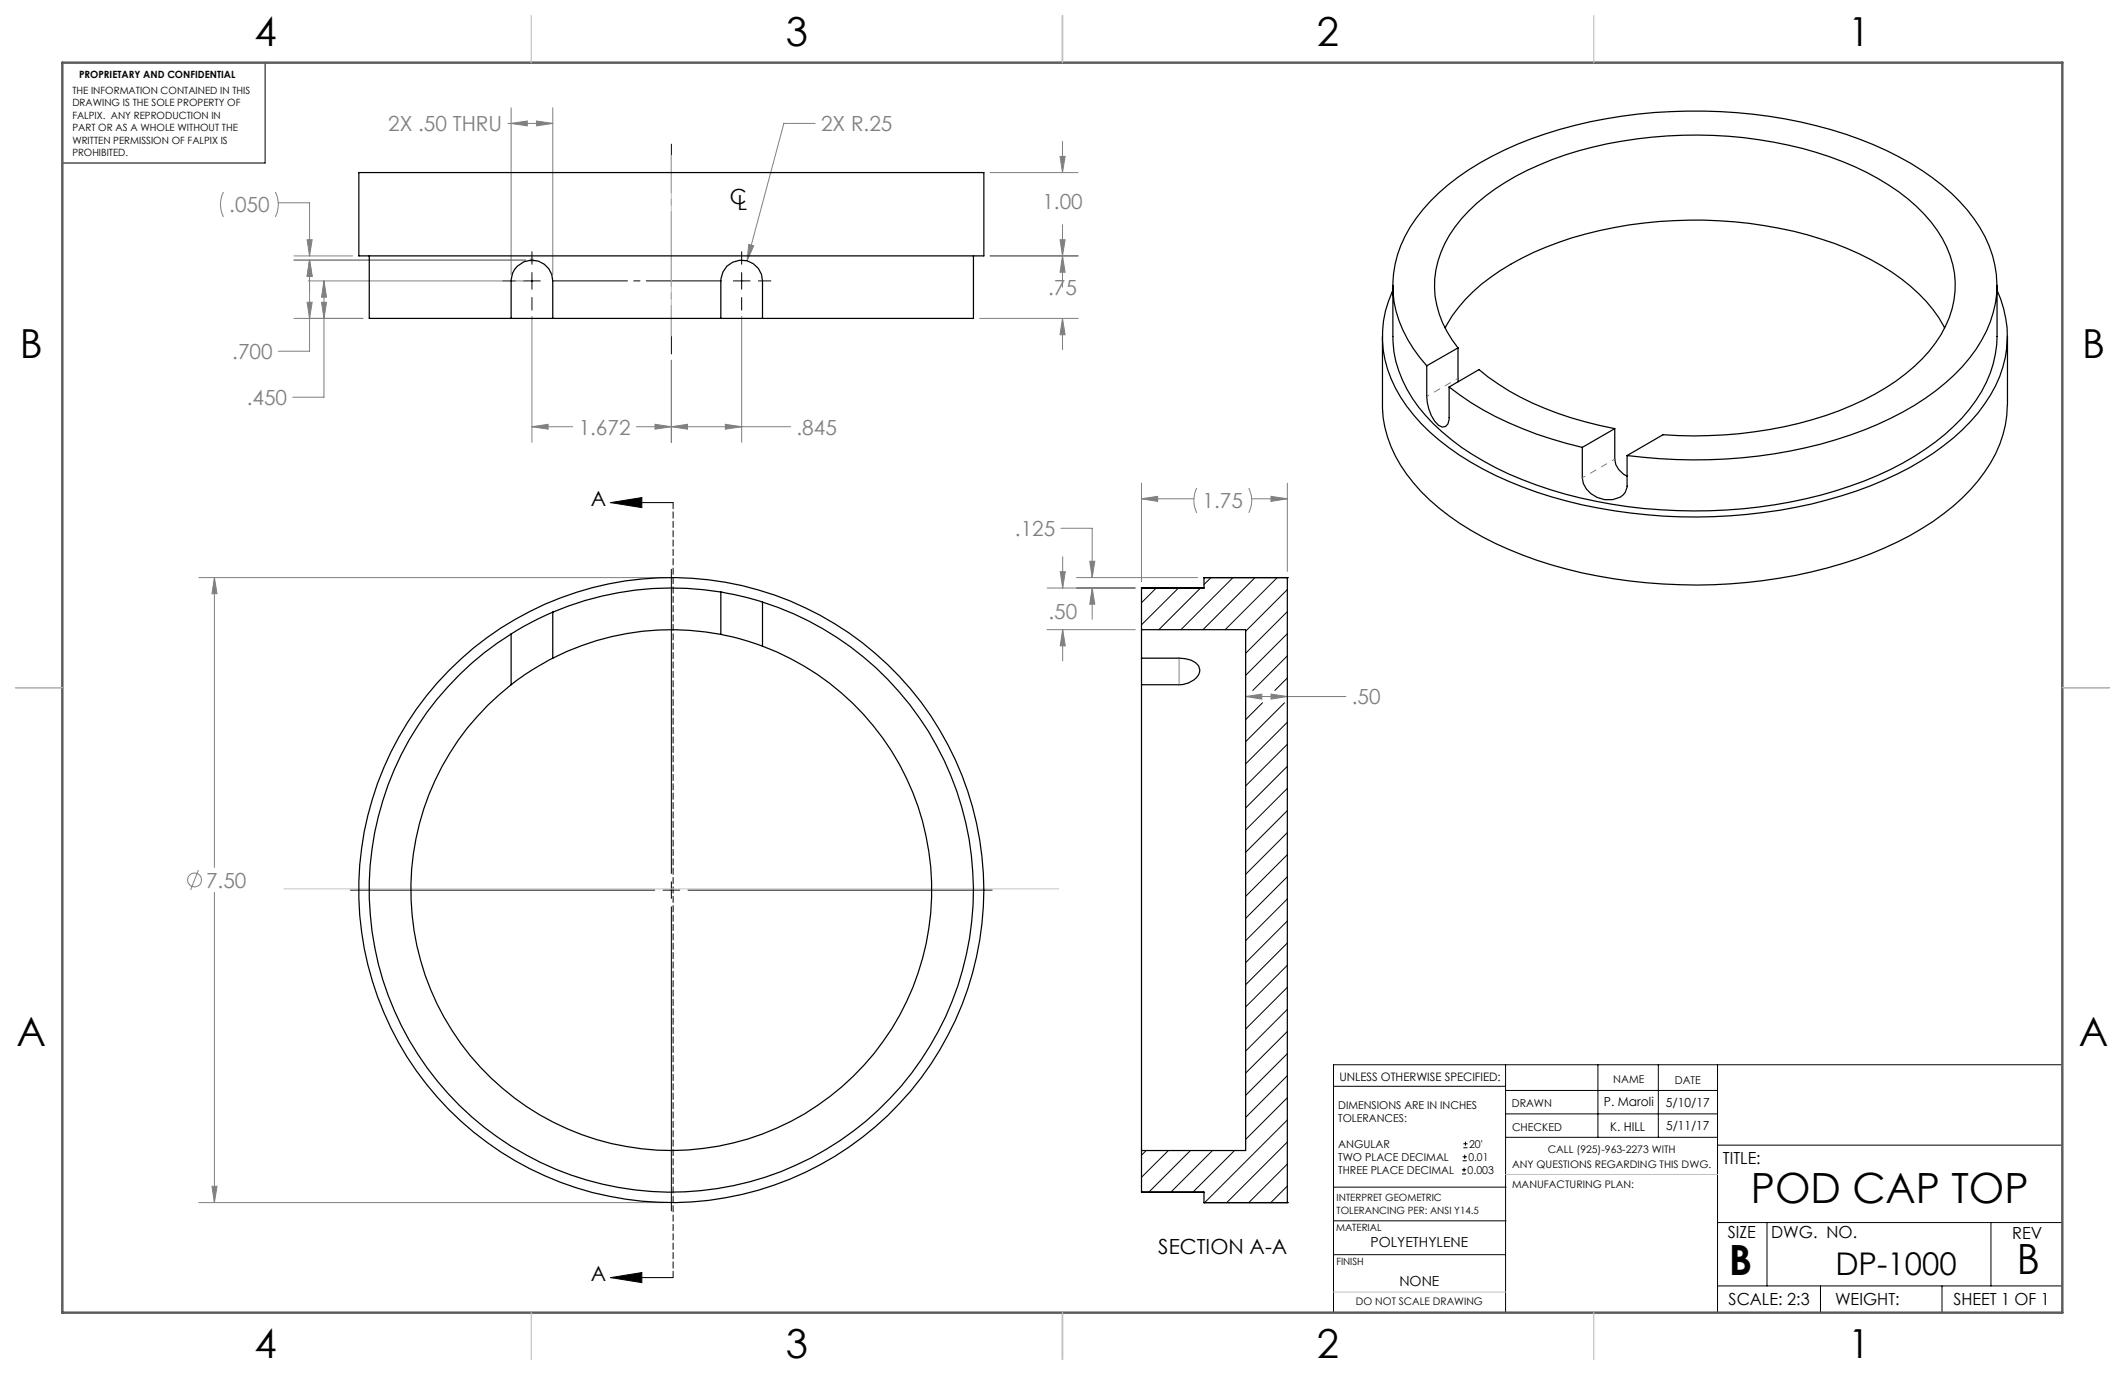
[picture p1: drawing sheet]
<svg xmlns="http://www.w3.org/2000/svg" width="432mm" height="279mm" viewBox="0 0 432 279" stroke-linecap="round" stroke-linejoin="round" font-family="sans-serif">
<g fill="none" stroke="#808080" stroke-width=".2">
<path d="M45.4 39a5.6 5.6 0 0 0 0 5.1M56 39a5.6 5.6 0 0 1 0 5.1M103.2 25.1h9.1M103.9 25.1l3.2-.5v1zM103.9 21.9v33.9M109 24.6l3.3 .5-3.3 .5zM112.3 21.9v33.9M165.6 25.1h-6.3l-7.5 27.9M201.2 35.1h17.9M215.4 31.8h1l-.5 3.3zM215.9 28.7v6.4M56.6 41.2h6.3v10.8"/>
<path d="M59.7 52.8h47.1M59.7 52h11.9M62.4 48.7h1l-.5 3.3zM62.7 57.1h44.1M62.9 52.8v18.6h-6.3M62.9 52.8l.5 3.4h-1zM65.8 57.1l.6 3.3h-1.1zM65.8 57.1v23.6h-6.3M152.2 49.7l.9 .3-1.3 3zM201.2 52h17.9M215.4 48.7h1l-.5 3.3zM215.9 52l.5 3.3h-1z"/>
<path d="M215.9 45.6v12.7M59.7 64.7h14.1M62.4 61.4h1l-.5 3.3zM65.3 61.4h1.1l-.6 3.3zM108.1 64.3v25.6M136.4 73.2v16.7M150.7 64.3v25.6M199.1 64.7h20M215.9 64.7l.5 3.3h-1zM215.9 64.7v6.3M108.1 86.7l3.3-.5v1zM108.1 86.7h8.3"/>
<path d="M129.3 86.7h31.4M133.1 86.2l3.3 .5-3.3 .5zM136.4 86.7l3.3-.5v1zM147.4 86.2l3.3 .5-3.3 .5zM232 98.2v20M243.2 99.2a5.6 5.6 0 0 0 0 5M253.8 99.2a5.6 5.6 0 0 1 0 5M261.6 98.2v17.9M40.4 117.4h94.7M43.6 117.4l.5 3.2h-1zM43.6 117.4v58.8M212.8 119.5h17.9"/>
<path d="M215.4 116.2h1.1l-.6 3.3zM215.6 107.4h6.3v10M215.9 113.1v6.4M218.8 117.4h24.6M221.4 114.1h1.1l-.6 3.3zM221.9 119.5l.6 3.3h-1.1zM221.9 119.5v6.3M232 101.4l3.2-.5v1zM232 101.4h10.6M254.4 101.4h7.2M258.3 100.9l3.3 .5-3.3 .5zM212.8 128h17.9"/>
<path d="M215.9 128l.6 3.2h-1.1zM215.9 128v6.3M253.1 141.5l3.3-.5v1.1zM253.1 141.5h20.4M258.3 141l3.3 .5-3.3 .6zM40.3 176.8l-1.6 4M43.6 181.3v63.1M40.4 244.4h94.7M43.1 241.1h1l-.5 3.3z"/>
<circle cx="39.5" cy="178.8" r="1.41"/>
</g>
<g fill="none" stroke="#000" stroke-width=".2">
<path d="M53.9 12.7v20.4h-41.2M102.2 57.1h2.5M106.4 57.1h3.4M108.1 51.2v2.5M108.1 55.4v3.4M149 57.1h3.4M150.7 51.2v2.5M150.7 55.4v3.4M154.1 57.1h2.5M108.1 60.5v2.5M150.7 60.5v2.5M124.1 102.1h12.7"/>
<path d="M124.1 102.1l6.3-1v2.1zM136.4 115.7v61.8M136.4 179.2v3.4M71.2 180.9h61.8M134.7 180.9h3.4M136.4 184.3v61.8M139.8 180.9h61.8M305.9 216.4v50.3M324.7 216.4v14.7M337 216.4v14.7M349 216.4v50.3M419.1 216.4h-148.1v50.3"/>
<path d="M271 220.7h34.9M297.1 238.5h.8M297.1 237.7h.8M297.2 235.9h.9M297.2 235.1h.9M297.4 233.2h.8M297.4 232.4h.8M297.5 237.3v.8M297.6 234.6v.9M297.8 232v.8M305.9 231.1h43.1M305.9 226.3h43.1"/>
<path d="M305.9 221.6h43.1M349 232.7h70.1M124.1 259.6h12.7M124.1 259.6l6.3-1v2zM271 255h34.9M271 248.1h35M271 241.2h35M349 248.4h70.1M359.1 248.4v12.9M404.6 248.4v12.9M349 261.3h70.1M369.9 261.3v5.4"/>
<path d="M394.6 261.3v5.4"/>
</g>
<path d="M136.4 31.5v36.8M107.6 52.8h1M107.7 52.5l.7 .7M108.1 52.4v1M108.4 52.5l-.7 .7M57.7 180.6h157.5M305.9 238.7h43.1M271 262.5h34.9" fill="none" stroke="#c0c0c0" stroke-width=".2"/>
<path d="M136.4 71.9v-42.6" fill="none" stroke="#000" stroke-width=".2" stroke-dasharray="15.2 1.3 1.3 1.3" stroke-dashoffset="5.4"/>
<path d="M111.5 57.1h35.8" fill="none" stroke="#000" stroke-width=".2" stroke-dasharray="15.2 1.3 1.3 1.3" stroke-dashoffset="-.8"/>
<path d="M136.8 102.1v157.5" fill="none" stroke="#000" stroke-width=".2" stroke-dasharray="1.3 .6"/>
<path d="M215.9 3.2v9.5M3.1 139.7h9.6M419.1 139.7h9.5M215.9 266.7v9.6" fill="none" stroke="#5c5c5c" stroke-width=".25"/>
<path d="M12.7 12.7h406.4v254h-406.4z" fill="none" stroke="#5c5c5c" stroke-width=".5"/>
<path d="M108 3.2v9.5M215.9 3.2v9.5M323.8 3.2v9.5M3.1 139.7h9.6M419.1 139.7h9.5M108 266.7v9.6M215.9 266.7v9.6M323.8 266.7v9.6" fill="none" stroke="#c0c0c0" stroke-width=".25"/>
<path d="M124.1 102.1l6.3-1v2.1zM124.1 259.6l6.3-1v2z" fill="#000"/>
<g fill="#808080">
<path d="M62.9 52.8l.5 3.4h-1zM62.4 61.4h1l-.5 3.3z"/>
<path d="M103.9 25.1l3.2-.5v1zM109 24.6l3.3 .5-3.3 .5zM215.4 48.7h1l-.5 3.3zM215.9 64.7l.5 3.3h-1zM62.9 52.8l.5 3.4h-1zM62.4 48.7h1l-.5 3.3zM136.4 86.7l3.3-.5v1zM147.4 86.2l3.3 .5-3.3 .5zM108.1 86.7l3.3-.5v1zM133.1 86.2l3.3 .5-3.3 .5zM152.2 49.7l-.4 3.3 1.3-3zM65.8 57.1l.6 3.3h-1.1zM65.3 61.4h1.1l-.6 3.3zM215.9 52l.5 3.3h-1zM215.4 31.8h1l-.5 3.3zM43.6 117.4l.5 3.2h-1zM43.1 241.1h1l-.5 3.3zM215.9 128l.6 3.2h-1.1zM215.4 116.2h1.1l-.6 3.3zM221.9 119.5l.6 3.3h-1.1zM221.4 114.1h1.1l-.6 3.3zM253.1 141.5l3.3-.5v1.1zM258.3 141l3.3 .5-3.3 .6zM232 101.4l3.2-.5v1zM258.3 100.9l3.3 .5-3.3 .5z"/>
</g>
<g fill="none" stroke="#000" stroke-width=".25">
<path d="M72.9 35.1h127v16.9h-127zM75 52v12.7h28.9M197.8 52v12.7h-42.9M283 58v10.4a25.2 25.2 0 0 0 8.3 17.8 59 59 0 0 0 23.8 13.3 101.5 101.5 0 0 0 60.8-.7 55.1 55.1 0 0 0 22.8-13.9 25 25 0 0 0 7.1-16.5v-10.4M283 59a22.4 22.4 0 0 0 2.8 23.5 46.6 46.6 0 0 0 18.1 14.1 95 95 0 0 0 40.9 8.5 95.8 95.8 0 0 0 40.8-8.8 46.9 46.9 0 0 0 17.7-14.2 22.5 22.5 0 0 0 2.5-23.1M103.9 64.7v-7.6a4.2 4.2 0 0 1 4.2-4.2 4.2 4.2 0 0 1 4.2 4.2v7.6M103.9 64.7h8.4M112.3 64.7h34.2M146.5 64.7v-7.6a4.2 4.2 0 0 1 4.2-4.2 4.2 4.2 0 0 1 4.2 4.2v7.6M146.5 64.7h8.4M280.9 68.4v13.8a24.3 24.3 0 0 0 6.3 15.9 53.2 53.2 0 0 0 22.2 14.7 104 104 0 0 0 52.3 4.7 78.7 78.7 0 0 0 31.1-11.5 36 36 0 0 0 13.6-15.8 22.7 22.7 0 0 0 1.5-8v-13.8M289.9 74.3a24.6 24.6 0 0 1-6.9-16.8 23.9 23.9 0 0 1 6.2-15 52.3 52.3 0 0 1 22-14.3 100.9 100.9 0 0 1 66.7 .1 52.3 52.3 0 0 1 21.9 14.4 22.7 22.7 0 0 1 5.2 20.8 29 29 0 0 1-9.7 14.3 64.7 64.7 0 0 1-25.3 12.4 103.9 103.9 0 0 1-39.4 2.4"/>
<path d="M289.9 74.3v6.2a8.7 8.7 0 0 0 2.4 5.9l.8 .4 .6-.1 .5-.6 .3-.9v-6.6M293.7 66.6a30.8 30.8 0 0 1 11.1-11.6 68.1 68.1 0 0 1 29.2-9.7 84.7 84.7 0 0 1 41.3 5.2 42.9 42.9 0 0 1 17.4 12.4l1.2 1.6 1.2 2.1M294.5 78.6a68.3 68.3 0 0 0 27 12.3M294.5 78.6l6-3.5a57.1 57.1 0 0 0 24.6 11.4l3 .6M296.3 70.7a19.2 19.2 0 0 1-3.5-19.4 28.9 28.9 0 0 1 11-12.9 65.3 65.3 0 0 1 28.8-10.2 84.3 84.3 0 0 1 44.3 5.7 40.1 40.1 0 0 1 16.7 12.9 19 19 0 0 1-.3 22.9 40 40 0 0 1-17.1 12.7 83 83 0 0 1-38.3 5.9l-7.3 4.3M296.3 70.7l-6.4 3.6M296.3 70.7v6.9M321.5 90.9v6.2a5.3 5.3 0 0 0 8.3 3.5l.4-.5 .4-1.1v-6.4M328.1 87.1v6.2a4.2 4.2 0 0 0 2.5 3.5M328.1 87.1l-6.6 3.8M232 119.5h.1M232 119.5v8.5"/>
<path d="M244.7 117.4h.1M244.7 117.4h16.9M244.7 117.4v2.1h-12.7M261.6 117.4h.1M261.6 117.4v127M103.9 128.8v10.3M112.3 133.7l-.2 .1a49.9 49.9 0 0 0-8.2 5.3M112.3 124.4a60.1 60.1 0 0 0-8.4 4.4M112.3 124.4v9.3M146.5 128.9a53 53 0 0 0-34.2 4.8M146.5 120.3a61.6 61.6 0 0 0-34.2 4.1M146.5 128.9a52 52 0 0 1 8.4 2.4"/>
<path d="M146.5 120.3l5.3 1.1 3.1 .9M146.5 120.3v8.6M154.9 131.3a52.9 52.9 0 0 1 26.8 76.8 52.9 52.9 0 0 1-80.4 12.4 52.9 52.9 0 0 1 2.6-81.4M154.9 122.3a61.4 61.4 0 0 1 34.1 90.2 61.4 61.4 0 0 1-95.6 12.1 61.4 61.4 0 0 1 10.5-95.8M154.9 122.3v9M232 139.1v94.7M232 133.7h7.6a4.7 4.7 0 0 1 4 1.6 2.17 2.17 0 0 1-1 2.9l-1.1 .6-1.2 .3h-8.3M232 128v5.7M232 133.7v5.4M232 128h21.1v105.8h-21.1M232 233.8v8.5M232 242.3h.1"/>
<path d="M232 242.3h12.7v2.1M244.7 244.4h.1M244.7 244.4h16.9M261.6 244.4h.1"/>
<circle cx="136.4" cy="180.9" r="63.5"/>
</g>
<path d="M321.5 97.1l6.6-3.8" fill="none" stroke="#808080" stroke-width=".2" stroke-dasharray="6.3 1.3 1.3 1.3 1.3 1.3" stroke-dashoffset="5.7"/>
<path d="M289.9 80.5l6.4-3.6" fill="none" stroke="#808080" stroke-width=".2" stroke-dasharray="6.3 1.3 1.3 1.3 1.3 1.3" stroke-dashoffset="5.9"/>
<g fill="none" stroke="#000" stroke-width=".2">
<path d="M234.9 119.5l-2.9 3M239.5 119.5l-7.5 7.5M243.9 119.5l-8.4 8.5M246.1 117.4l-1.4 1.4M250.5 117.4l-10.5 10.6M255 117.4l-10.6 10.6M259.5 117.4l-10.5 10.6M261.6 119.8l-8.5 8.5M261.6 124.3l-8.5 8.5M261.6 128.8l-8.5 8.4M261.6 133.3l-7 7M261.6 137.8l-2.6 2.5"/>
<path d="M256.5 142.8l-3.4 3.4M261 142.8l-7.9 7.9M261.6 146.8l-8.5 8.4M261.6 151.2l-8.5 8.5M261.6 155.7l-8.5 8.5M261.6 160.2l-8.5 8.5M261.6 164.7l-8.5 8.5M261.6 169.2l-8.5 8.5M261.6 173.7l-8.5 8.4M261.6 178.2l-8.5 8.4M261.6 182.7l-8.5 8.4M261.6 187.1l-8.5 8.5"/>
<path d="M261.6 191.6l-8.5 8.5M261.6 196.1l-8.5 8.5M261.6 200.6l-8.5 8.5M261.6 205.1l-8.5 8.5M261.6 209.6l-8.5 8.5M261.6 214.1l-8.5 8.5M261.6 218.6l-8.5 8.4M232.9 233.8l-.9 .9M237.4 233.8l-5.4 5.4M241.9 233.8l-8.5 8.5M246.4 233.8l-8.5 8.5M250.9 233.8l-8.5 8.5"/>
<path d="M261.6 223.1l-8.5 8.4M261.6 227.6l-16.8 16.8M261.6 232.1l-12.3 12.3M261.6 236.5l-7.8 7.9M261.6 241l-3.4 3.4"/>
</g>
<path d="M239.6 133.7v5.4" fill="none" stroke="#808080" stroke-width=".2" stroke-dasharray="6.3 1.3 1.3 1.3 1.3 1.3"/>
<g font-size="8.5">
<text x="355.8" y="244.4">POD CAP TOP</text>
<text x="351.3" y="259">B</text>
<text x="409.8" y="258.9">B</text>
</g>
<g font-size="8.1">
<text x="51.7" y="9.3">4</text>
<text x="159.7" y="9.3">3</text>
<text x="267.6" y="9.3">2</text>
<text x="375.6" y="9.3">1</text>
<text x="4" y="72.8">B</text>
<text x="423.1" y="72.8">B</text>
<text x="3.3" y="212.5">A</text>
<text x="422.4" y="212.5">A</text>
<text x="51.7" y="276">4</text>
<text x="159.7" y="276">3</text>
<text x="267.6" y="276">2</text>
<text x="375.6" y="276">1</text>
</g>
<text font-size="6.3" x="372.9" y="259.1">DP-1000</text>
<g font-size="4.2" fill="#808080">
<text x="78.9" y="26.7">2X .50 THRU</text>
<text x="166.8" y="26.7">2X R.25</text>
<text x="46.6" y="43.1">.050</text>
<text x="211.8" y="42.5">1.00</text>
<text x="213" y="59.9">.75</text>
<text x="47.2" y="72.9">.700</text>
<text x="50.1" y="82.3">.450</text>
<text x="117.6" y="88.3">1.672</text>
<text x="161.8" y="88.3">.845</text>
<text x="244.4" y="103.3">1.75</text>
<text x="206.2" y="108.9">.125</text>
<text x="213" y="125.7">.50</text>
<text x="274.7" y="143.1">.50</text>
<text x="41.9" y="180.3">7.50</text>
</g>
<g font-size="4.2">
<text x="148.3" y="41.5">C</text>
<text x="149.9" y="42.7">L</text>
<text x="120" y="102.8">A</text>
<text x="235.4" y="254.7">SECTION A-A</text>
<text x="120" y="260.3">A</text>
</g>
<g font-size="3.4">
<text x="350.1" y="236.5">TITLE:</text>
<text x="351.1" y="251.6">SIZE</text>
<text x="359.9" y="251.6">DWG. NO.</text>
<text x="408.9" y="251.7">REV</text>
<text x="351.2" y="265.2">SCALE: 2:3</text>
<text x="372.9" y="265.2">WEIGHT:</text>
<text x="396.9" y="265.2">SHEET 1 OF 1</text>
</g>
<g font-size="2.8">
<text x="278.5" y="253.4">POLYETHYLENE</text>
<text x="284.3" y="261.3">NONE</text>
</g>
<g font-size="2.5">
<text x="325.9" y="224.8">P. Maroli</text>
<text x="338.5" y="224.9">5/10/17</text>
<text x="327.2" y="229.7">K. HILL</text>
<text x="338.6" y="229.7">5/11/17</text>
</g>
<text font-size="2.4" x="272.2" y="219.7">UNLESS OTHERWISE SPECIFIED:</text>
<g font-size="2.2">
<text x="327.8" y="220.1">NAME</text>
<text x="340.3" y="220.2">DATE</text>
<text x="271.9" y="225.3">DIMENSIONS ARE IN INCHES</text>
<text x="271.9" y="227.9">TOLERANCES:</text>
<text x="307.2" y="224.9">DRAWN</text>
<text x="271.9" y="233.2">ANGULAR</text>
<text x="298.5" y="233.2">20'</text>
<text x="307.3" y="229.8">CHECKED</text>
<text x="271.9" y="238.5">THREE PLACE DECIMAL</text>
<text x="271.9" y="235.9">TWO PLACE DECIMAL</text>
<text x="298.2" y="238.5">0.003</text>
<text x="298.4" y="235.9">0.01</text>
</g>
<g font-size="2.1">
<text x="307.3" y="237.3">ANY QUESTIONS REGARDING THIS DWG.</text>
<text x="314.5" y="234.2">CALL (925)-963-2273 WITH</text>
<text x="307.3" y="241.3">MANUFACTURING PLAN:</text>
<text x="275.5" y="265.1">DO NOT SCALE DRAWING</text>
</g>
<g font-size="2">
<text x="16.1" y="15.9">PROPRIETARY AND CONFIDENTIAL</text>
<text x="14.7" y="19.1">THE INFORMATION CONTAINED IN THIS</text>
<text x="14.7" y="21.6">DRAWING IS THE SOLE PROPERTY OF</text>
<text x="14.7" y="24.1">FALPIX. ANY REPRODUCTION IN</text>
<text x="14.7" y="26.6">PART OR AS A WHOLE WITHOUT THE</text>
<text x="14.7" y="29.2">WRITTEN PERMISSION OF FALPIX IS</text>
<text x="14.7" y="31.7">PROHIBITED.</text>
<text x="271.6" y="244.1">INTERPRET GEOMETRIC</text>
<text x="271.5" y="250.2">MATERIAL</text>
<text x="271.6" y="246.6">TOLERANCING PER: ANSI Y14.5</text>
<text x="271.5" y="257">FINISH</text>
</g>
</svg>
